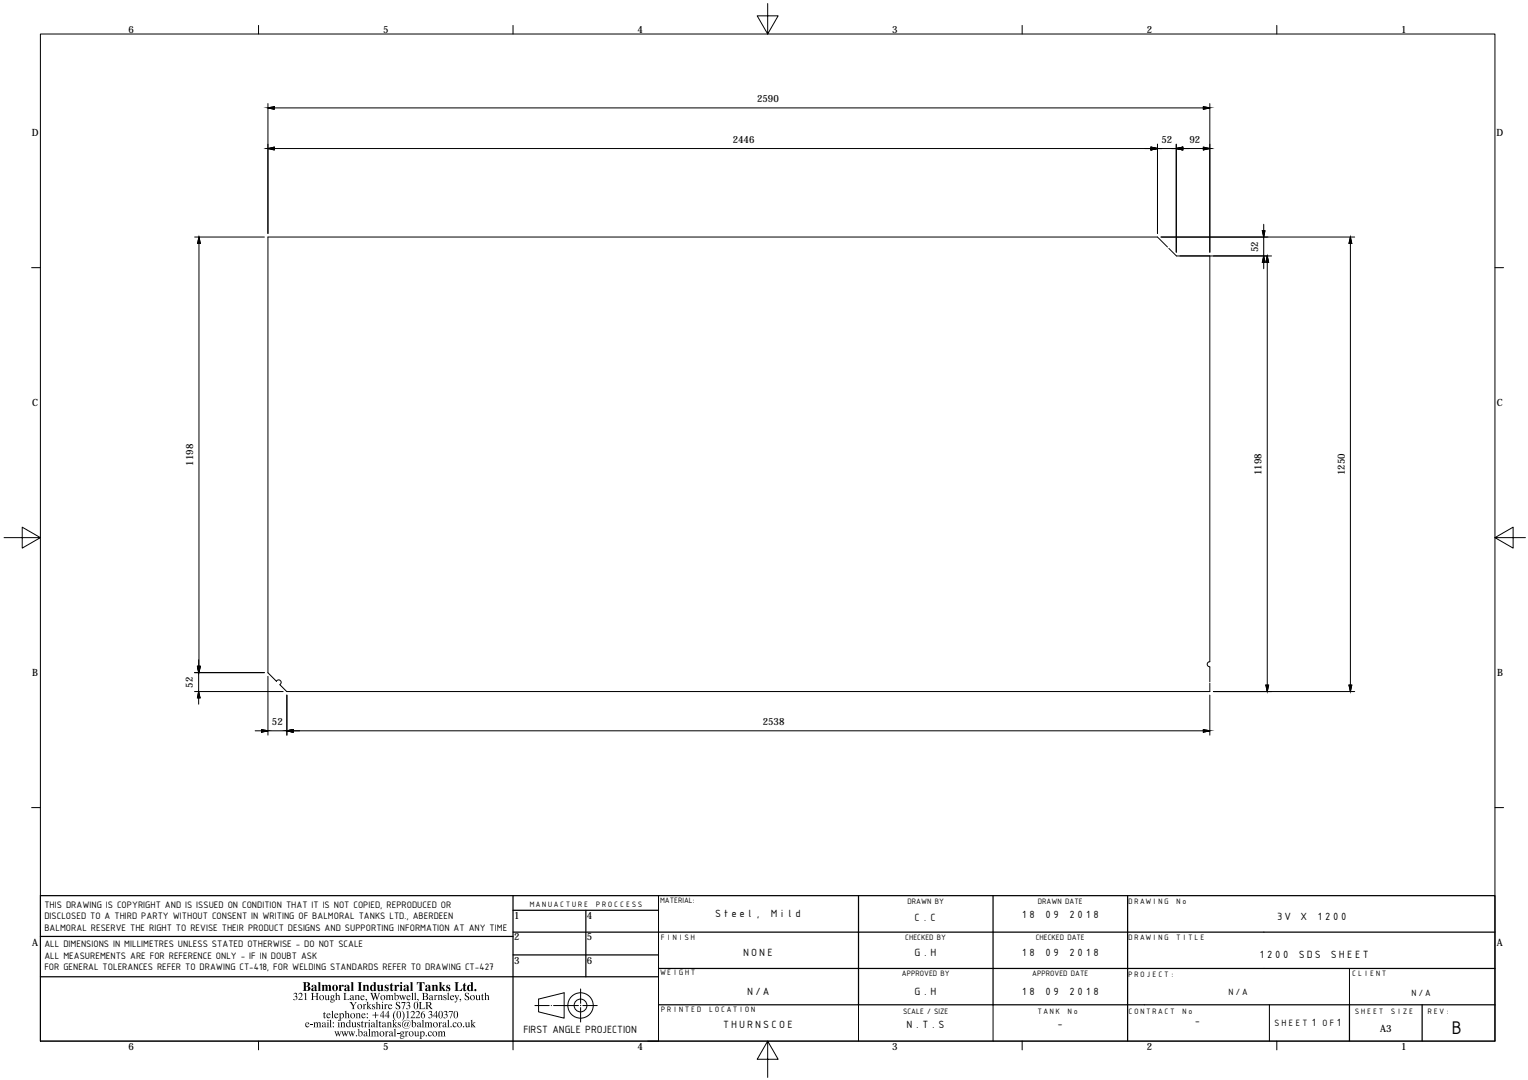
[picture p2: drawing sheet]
<svg xmlns="http://www.w3.org/2000/svg" width="420mm" height="297mm" viewBox="0 0 420 297" stroke-linecap="round" stroke-linejoin="round" font-family="sans-serif">
<!-- layer: Balmoral Visible (ISO) -->
<path d="M321 67.9l-2.7-2.7h-244.6v119.8l2.3 2.4a.7 .7 0 0 1 1.1-.2 .7 .7 0 0 1-.2 1.1M321.4 68.3l2.1 2.1h9.2v111.6M332.6 182a.7 .7 0 0 0-.7 .7 .7 .7 0 0 0 .7 .7l.1 4.1M332.7 187.9v2.3h-253.9l-1.8-1.9" fill="none" stroke="#000" stroke-width=".27"/>
<!-- layer: Balmoral Border (ISO) -->
<g fill="none" stroke="#000" stroke-width=".27">
<path d="M11.1 9.4h400v276.9h-400zM71.1 7v2.4M141.1 7v2.4M211.1 1v8.4l-2.9-5h5.8l-2.9 5M281.1 7v2.4M351.1 7v2.4M8.7 73.6h2.4M411.1 73.6h2.3M1.1 147.9h10l-5-2.9v5.7l5-2.8M411.1 147.9l5 2.8v-5.7l-5 2.9h8.4M8.7 222.1h2.4M411.1 222.1h2.3"/>
<path d="M71.1 286.3v2.5M141.1 286.3v2.5M211.1 286.3l2.9 5h-5.8l2.9-5v10M281.1 286.3v2.5M351.1 286.3v2.5"/>
</g>
<!-- layer: Balmoral Title (ISO) -->
<path d="M11.1 246.3v40h400M181.1 246.3v40h-3M236.1 276.4v9.9M273.1 276.4v9.9M349.1 276.4v9.9M371.1 266.4v10" fill="none" stroke="#000" stroke-width=".27"/>
<g fill="none" stroke="#000" stroke-width=".34">
<path d="M11.1 246.3h400v40M11.1 257.6h130M141.1 250.4h40M141.1 256.4h270M141.1 246.3v40M161.1 250.4v18.2M236.1 246.3v30.1M273.1 246.3v30.1M310.1 246.3v40M11.1 268.6h170M141.1 262.6h40M181.1 276.4h230"/>
<path d="M181.1 266.4h230M371.1 276.4v9.9M391 276.4v9.9"/>
</g>
<!-- layer: X TITLE_FRAME -->
<g fill="none" stroke="#000" stroke-width=".27">
<path d="M147.1 276.6h3.9M148.1 274.8l7-1.7v6.9l-7-1.7zM151.6 276.6h.1M152.2 276.6h6.9M159.6 276.6h.1M159.7 272v4M159.7 276.5v.1M159.7 277.1v4M160.2 276.6h4"/>
<circle cx="159.6" cy="276.5" r="3.5"/>
<circle cx="159.6" cy="276.5" r="1.76"/>
</g>
<!-- layer: 0 -->
<g fill="#000">
<path d="M80.8 273.3l.6-.2 .3 .2-.3 .6 .3 .2 .1 .5-.6 .5h-.4l-.2-.3 .5 .2 .4-.1v-.6l-.5-.2 .4-.3 .1-.3-.5-.2-.3 .3zM82.2 273.3l.6-.2 .3 .2-.1 .7-.7 .8h.8l.2-.2-.2 .4h-1.1l.9-1.1v-.4l-.3-.2-.6 .3zM83.5 273.4l.7-.3v1.8l.3 .1h-.9l.3-.1v-1.6zM85.5 273.1h.9l-.3 .2v.7h1v-.7l-.3-.2h.8l-.3 .2v1.5l.3 .2h-.8l.3-.1v-.8h-1v.8l.3 .1h-.9l.3-.2v-1.5zM87.4 270.1h.7v2.3l.1 .1h-.8l.2-.1v-2.1zM88.4 270.9h.7v.2l.2-.2h.5a.25 .25 0 0 0 .3 .2 .25 .25 0 0 0 .2-.2l.6 .1 .1 1.4 .2 .1h-.9l.2-.1v-1a.22 .22 0 0 0-.2-.3 .22 .22 0 0 0-.2 .2v1.1l.1 .1h-.8l.1-.1-.1-1.3-.3 .2 .2 1.2h-.9l.2-.1v-1.3zM89.2 278.3l.1 .4h.3l-.3 .1v1h.3l-.3 .3-.3-.1v-1.2h-.2zM89.3 273.8l.4-.1v1.1l.4 .1 .1-.1v-.9l-.2-.1 .5-.1v1.2l.2 .1h-1.2v-1.1zM92.2 273.1l.4-.1v.9l.3-.2 .5 .2v1.1h.2h-.7l.2-.1-.1-1-.4 .1v.9l.2 .1h-.6h.1v-1.8zM93.1 270.9h.7v.3l.4-.4 .3 .2a.29 .29 0 0 1-.2 .4 .29 .29 0 0 1-.3-.2l-.2 1 .2 .3h-.9l.2-.1zM94.4 273.1h.9l-.3 .2v1.5l.8 .1 .4-.4-.2 .5h-1.6l.3-.2v-1.5zM96.1 275.6h.9l-.3 .2 .6 .7 .4-.7-.2-.2h.6l-.8 1v.8l.3 .1h-.9l.3-.1v-.7z"/>
<path d="M96.4 270.1h.7v2.3l.2 .1h-.9l.2-.1v-2.1zM97.6 273.8h1.1l.1 1.2h.1h-.6l.2-.1v-.9l-.1-.1-.4 .1v.9l.2 .1h-.6h.1v-1.1zM98.4 270.1h1.1l-.3 .2v2l.4 .2h-1.2l.3-.2v-2zM99.8 270.9h.6v.2l.4-.3 .4 .1 .3 1.6h-.8l.2-.2v-.9a.24 .24 0 0 0-.2-.3 .24 .24 0 0 0-.3 .2v1.1l.2 .1h-.8l.1-.1v-1.3zM99.8 276.3l.4-.1v.2l.5-.2v.2l-.5 .1v.9l.2 .1h-.6l.2-.1v-1zM100.6 274.7l.3 .1v.3l-.3 .4 .2-.3-.3-.2zM100.8 275.6l.4-.1v1.3l.5-.4-.2-.2h.6l-.7 .5 .8 .8h-.6l.1-.1-.4-.5-.1 .5 .2 .1h-.6h.2v-1.8zM102.3 276.3l.8-.1v.4l-.2-.3a.23 .23 0 0 0-.4 0 .23 .23 0 0 0 .2 .4l.4 .3 .1 .2-.2 .3-.7 .1v-.5l.3 .4a.24 .24 0 0 0 .4-.1 .24 .24 0 0 0-.2-.4l-.5-.3zM101.8 273.1h.7l-.2 .2 .5 1.2 .3-.9-.4-.5h.8l-.2 .3 .4 1.1 .5-1.1-.2-.3h.5l-.8 2-.5-1.2-.5 1.2-.7-1.8zM103.1 278.3h.2v.8h.8v.2h-.8v.7h-.2v-.7h-.7v-.2h.7zM103.3 275.6l.5-.1v.9l.3-.2 .4 .1v1.1l.2 .1h-.6h.2l-.1-1.1-.4 .1v1h.1h-.6l.2-.1v-1.6zM103.6 270.9h.7l.2 1.5 .3-.2v-1.1l-.2-.2h.7v1.4l.2 .2-.7 .1v-.3l-.4 .3-.4-.1z"/>
<path d="M105.6 276.3l.5-.1v.2l.2-.2 .3 .1-.5 .3v.8l.2 .1h-.7l.2-.1v-1zM105.8 271.1l.3-.3h.7v.6l-.1-.2a.26 .26 0 0 0-.3-.3 .26 .26 0 0 0-.3 .2 .26 .26 0 0 0 .2 .3l.5 .3 .1 .5-.3 .4h-.8v-.6l.3 .4a.25 .25 0 0 0 .4 0 .25 .25 0 0 0-.1-.4l-.6-.3zM106.1 273.8l.4-.1 .1 .2 .5-.2 .2 .2 .6-.2 .1 1.1 .3 .2h-.7l.2-.1v-.9l-.2-.1-.3 .1v.9l.2 .1h-.6h.1v-1l-.1-.1-.4 .1v.9l.2 .1h-.6h.2v-1.1zM107.7 270.4l.1-.1v.6h.4v.2h-.4v1.2l.5-.1-.5 .4-.5-.2v-1.3h-.1zM108.4 270.9h.6v.3l.4-.4 .3 .2a.28 .28 0 0 1-.1 .4 .28 .28 0 0 1-.4-.2l-.1 .2v1l.2 .1h-.9l.2-.2v-1.2zM108.9 275.8l.3-.3h.7l.1 .6-.4-.4-.5 .1v.3l.9 .7v.5l-.2 .2-.9 .1-.1-.7 .5 .6 .5-.3-.1-.3-.8-.6zM110.5 275.6h1l-.6 2h-.2l.6-1.8h-.8l-.2 .3zM109.7 273.7h.6l-.2 .2 .3 .8 .3-.6-.3-.4h.6l-.2 .2 .3 .8 .3-.7-.1-.3h.3l-.5 1.4-.4-.9-.4 .9zM110.5 277.9l.7 1.1v.9l-.7 .9 .4-.8 .1-1zM111.8 275.8l.7-.3 .2 .3-.2 .6 .3 .2v.6l-.6 .4h-.3l-.2-.3 .6 .2 .3-.3-.1-.5-.5-.1 .4-.3 .1-.3-.5-.2-.3 .3zM113.1 273.1l.5-.1v1.9l.1 .1h-.6l.2-.1v-1.7zM112.7 270.1h.7v2.3l.2 .1h-.9l.2-.1v-2.1z"/>
<path d="M113.9 273.1l.4-.1v2h.2h-.7l.3-.1v-1.7zM114.8 274.7l.3 .1v.3l-.4 .4 .3-.3-.3-.2zM115.1 275.6h.9l-.3 .2v1.5l.8 .1 .4-.4-.2 .5h-1.6l.3-.1v-1.6zM114.6 270.1h2.1v.7l-.4-.5h-.3v2l.3 .2h-1.3l.4-.2v-2h-.5l-.3 .5zM117.9 278.3l.3-.3 .6 .3-.3 .5 .4 .3v.5l-.6 .5-.6-.2 .8 .1 .2-.3-.1-.5-.5-.1 .4-.3 .1-.3-.5-.2-.3 .2zM118.7 270.9h.7v.2l.4-.3 .4 .2 .3 1.5h-.9l.2-.1-.1-1.3-.3 .1v1.2l.2 .1h-.9l.2-.2v-1.2zM119.3 273.8l.4-.1 .1 .2 .2-.2 .2 .1v.2l-.5 .1 .1 .9h.2h-.7l.2-.1v-.9zM120.4 273.8l.4-.1v.2l.6-.2 .2 .4v.9h.2h-.7l.2-.1-.1-1-.4 .1v.9l.2 .1h-.6h.1v-1.1zM120.7 270.1h.7v1.6l.5-.6-.2-.2h.7l-.6 .5 .8 1.1h-.9l.1-.2-.3-.5-.1 .6 .2 .1h-.9l.2-.1v-2.1zM122 273.8l.7-.1v.4l-.1-.2a.24 .24 0 0 0-.4-.1 .24 .24 0 0 0 .1 .4l.4 .2 .1 .5-.2 .2h-.7v-.5l.2 .4a.26 .26 0 0 0 .5-.1 .26 .26 0 0 0-.2-.4l-.4-.2zM122.1 278.2l.6-.2 .3 .3-.3 .5 .3 .2 .1 .6-.6 .5-.5-.1-.1-.2 .8 .2 .1-.2v-.5l-.5-.2 .4-.4v-.3l-.4-.1-.3 .2zM122.7 271.1l.4-.3h.7v.6l-.2-.2a.26 .26 0 0 0-.3-.3 .26 .26 0 0 0-.2 .2 .26 .26 0 0 0 .1 .3l.6 .4v.4l-.3 .4h-.8v-.6l.3 .4a.27 .27 0 0 0 .5 0 .27 .27 0 0 0-.2-.4l-.6-.4z"/>
<path d="M123 273.1l.4-.1v1.9l.2 .1h-.6h.1v-1.8zM123.5 278.1h1.1l-.7 2h-.1l.5-1.8h-.7l-.3 .3zM124.9 273.7h.6l-.1 .3 .3 .7 .3-.8-.2-.2h.5l-.9 1.9a.21 .21 0 0 1-.2 .2 .21 .21 0 0 1-.1-.3h.3l.2-.4zM125 270.1h1.2l-.4 .3 .1 2 .8-.1 .4-.6-.1 .8h-2l.3-.2v-1.9zM126.5 274.7l.3 .1v.3l-.4 .4 .3-.3-.3-.2zM127.9 273.2l1-.1 .1 .5-.4-.4-.5 .1v.3l.9 .7v.5l-.3 .3h-.8l-.2-.7 .5 .6 .5-.2v-.4l-.8-.5zM127.7 270.4l.2-.1v.6h.3v.2h-.3v1.2l.4-.1-.5 .4-.4-.2v-1.3h-.2zM130.7 273.8l.5-.1v1l.3 .2 .2-.1v-.9l-.2-.1 .5-.1v1.2l.1 .1h-1.1l-.1-1.1zM132.6 273.3l.1 .4h.3l-.3 .1v1.1l.3-.1-.1 .2a.26 .26 0 0 1-.3 .1 .26 .26 0 0 1-.1-.3v-1h-.2zM133.2 273.1l.4-.1v.9l.4-.2 .4 .2v1.1h.2h-.6l.2-.1-.2-1-.4 .1v.9l.2 .1h-.6h.2v-1.8zM85.3 281.7h.7v.2h-.7zM86.2 281.3l.4-.2v.3l.6-.2a.23 .23 0 0 0 .3 .2 .23 .23 0 0 0 .2-.2l.4 .1 .1 1.1 .2 .1h-.7l.2-.1-.1-1.1-.4 .2v.9l.2 .1h-.7l.2-.1-.1-1.1-.4 .2v.9l.2 .1h-.6l.2-.1v-1z"/>
<path d="M90.6 280.6l.4-.1v1.9l.2 .1h-.6l.2-.1v-1.7zM91.1 278.1l.4-.1v1.9l.3 .1h-.7l.2-.1v-1.7zM92 283.7h.5l-.1 .3 .3 .6 .2-.5-.3-.4h.6l-.1 .1 .3 .8 .3-.7-.2-.2h.4l-.6 1.4-.3-.9-.4 .9zM93.6 281.3l.4-.2v.3l.3-.2h.4l.1 1.2 .2 .1h-.7l.2-.1v-1.1l-.5 .1v1l.2 .1h-.6l.2-.1v-1zM93.8 283.7h.6l-.2 .2 .3 .7 .3-.5-.3-.4h.6l-.1 .2 .3 .7 .2-.6-.1-.3h.4l-.6 1.4-.4-.9-.3 .9zM94.8 278.1l.4-.1v.9l.3-.2 .4 .1 .1 1.1 .2 .1h-.7l.2-.1-.1-1.1-.4 .1v1.1h.2h-.6l.2-.1v-1.6zM95.7 283.7h.5l-.1 .1 .3 .8 .3-.5-.3-.4h.6l-.2 .1 .3 .8 .3-.7-.1-.2h.4l-.6 1.4-.4-.9-.4 .9zM97.8 278.8l1.1-.1 .3 1.3h-.6l.2-.1v-.7a.3 .3 0 0 0-.2-.4 .3 .3 0 0 0-.4 .2v.8l.2 .2h-.6l.2-.2v-.8zM96.6 281.2h.4v1l.3 .2 .3-.2v-.8l-.2-.2h.4v1.1l.2 .1-1 .1-.2-1.2zM98.3 281.3l.6-.2 .1 .5-.2-.3a.23 .23 0 0 0-.4 0 .23 .23 0 0 0 .2 .3l.4 .3 .1 .4-.4 .3-.5-.1v-.4l.3 .4 .4-.1v-.2l-.6-.4zM99.6 280.8l.1 .4h.3l-.3 .1v1.1l.3-.1-.3 .3-.3-.2v-1.1h-.2zM100.1 281.3l.5-.2v.3l.2-.2 .3 .1-.5 .2v.9l.2 .1h-.7l.2-.1v-1z"/>
<path d="M101.3 283.1l.4-.1v1.9l.2 .1h-.6l.2-.2v-1.5zM102 283.8l.5-.2v.3l.5-.2a.31 .31 0 0 0 .3 .2 .31 .31 0 0 0 .3-.2l.4 .1v1.1l.2 .1h-.6l.2-.1-.1-1.1-.5 .2v.8l.2 .2h-.6l.2-.1-.1-1.1-.4 .2v.9l.2 .1h-.7l.2-.1v-1zM103.3 280.6l.5-.1v1.9l.1 .1h-.6l.2-.1v-1.7zM104.5 280.8v.4h.3l-.3 .1v1.1l.4-.1-.3 .3-.3-.2v-1.1h-.2zM105.8 283.8l.5-.2v.3l.5-.2-.1 .2-.4 .1v.9l.2 .1h-.7l.3-.1v-1zM106.4 281.3l.4-.2v.3l.3-.2h.4l.1 1.2 .2 .1h-.7l.2-.1-.1-1.1-.4 .1v1l.2 .1h-.6l.2-.1v-1zM107.9 280.6l.4-.1v1.3l.5-.5-.2-.1h.6l-.6 .5 .7 .8h-.7l.2-.1-.4-.5-.1 .4 .2 .2h-.6l.2-.1v-1.6zM108.3 283.1l.4-.1v1.9l.2 .1h-.6l.2-.1v-1.7zM108.6 278h.3l-.5 .6-.1 1.1 .5 1.1-.5-.6-.3-.7 .1-.7zM109.1 284.2h.7v.2h-.7zM109.5 281.2l.6-.1 .1 .5-.2-.3a.23 .23 0 0 0-.4 0 .23 .23 0 0 0 .1 .3l.5 .3 .1 .4-.4 .3-.5-.1v-.4l.3 .4 .3-.1v-.2l-.6-.6zM111.3 283.8l1-.1-.1 .2-.4 .1v.9l.2 .1h-.7l.2-.1v-1z"/>
<path d="M111.6 278.4l.7-.4v1.9l.3 .1h-1l.4-.2v-1.5zM113.1 278.2l.6-.2 .3 .3-.2 .8-.6 .7h.6l.3-.2-.1 .4h-1.1l.9-1.2-.2-.5-.7 .3zM114.4 278.2l.3-.2 .6 .2v.8l-.8 .8h.7l.3-.2-.1 .4h-1.1l.9-1.2-.3-.5-.6 .3zM113.8 283.7h.5v1l.4 .2 .2-.2v-.8l-.2-.2h.4v1l.2 .2-1.1 .1-.1-1.2zM116 280.6l.4-.1v1.9l.2 .1h-.6l.2-.1v-1.7zM116.7 281.3l.5-.2v.3l.5-.2a.31 .31 0 0 0 .3 .2 .31 .31 0 0 0 .3-.2l.4 .1v1.1l.2 .1h-.6l.2-.1-.1-1.1-.4 .2v.9l.2 .1h-.7l.2-.1-.1-1.1-.4 .2v.9l.2 .1h-.7l.2-.1v-1zM117.9 283.8l.6-.2 .2 .2v.3l-.2-.1a.35 .35 0 0 0-.6-.2 .35 .35 0 0 0 0 .6l.3 .4 .6-.2-.4 .4h-.5l-.2-.4zM120.4 283.8l.4-.2v.3l.5-.2a.31 .31 0 0 0 .3 .2 .31 .31 0 0 0 .3-.2l.5 .2v1l.1 .1h-.6l.2-.1-.1-1.1-.4 .2v.9l.2 .1h-.7l.2-.1v-1.1l-.5 .2v.9l.2 .1h-.6l.2-.1v-1zM120.5 281.3l.5-.2v.3l.5-.2v.2l-.5 .1v.8l.3 .2h-.8l.2-.1v-1zM123 280.6l.4-.1v1.9l.2 .1h-.6l.2-.1v-1.7zM124.6 281.4l.4-.3 .5 .2-.2 .3-.1-.3h-.3l-.2 .3 .2 .7 .7-.2-.2 .3-.5 .2-.3-.3zM127.9 281.2h.4v.8a.3 .3 0 0 0 .2 .4 .3 .3 0 0 0 .3-.2v-.9l-.2-.1h.5v1.1l.2 .1-.5 .2v-.2l-.3 .2-.4-.2-.1-1.1z"/>
<path d="M129.4 280.6l.5-.1v1.3l.4-.5-.2-.1h.6l-.6 .5 .7 .8h-.7l.2-.1-.4-.5v.5l.1 .1h-.6l.2-.1v-1.7z"/>
<path d="M83.2 270.1h1.5l.5 .3-.1 .6-.5 .2 .7 .4-.1 .7-.4 .2h-1.6l.3-.2v-1.9zM84.1 271.3v1.1h.4l.2-.2v-.7zM84.1 270.3v.9h.3l.2-.7z"/>
<path d="M86.3 271.7l-.1 .2a.25 .25 0 0 0-.1 .4 .25 .25 0 0 0 .4-.1v-.5zM85.7 271.1l.5-.3 .8 .3v1.2l.2 .1-.2 .2h-.4l-.1-.2-.5 .2-.4-.2 .1-.5 .8-.4v-.5a.28 .28 0 0 0-.5 0 .28 .28 0 0 0 .1 .4l-.1 .1a.26 .26 0 0 1-.3 0 .26 .26 0 0 1 0-.4z"/>
<path d="M88.2 273.9v.9l.4 .2 .2-.3v-.6l-.3-.3zM87.8 274.4a.68 .68 0 0 1 1.3 0 .68 .68 0 0 1-1.3 0z"/>
<path d="M89.9 278.8l.7-.1 .2 .2 .1 .3h-.9l.3 .6 .6-.2-.3 .4-.4 .1-.4-.3zM90.1 278.9l-.1 .2h.6l-.2-.3z"/>
<path d="M91 275.2v.2l.4 .2 .5-.3-.2-.2zM90.9 273.9l.4-.2 .7 .1-.2 .1 .1 .4-.2 .3-.6 .1 .1 .2 .8 .2-.2 .5h-1l.3-1zM91.2 273.9v.5l.3 .2 .1-.7-.1-.1z"/>
<path d="M91.3 271.7a.85 .85 0 0 1 1.7 0 .85 .85 0 0 1-1.7 0zM92 271l-.1 1.2 .3 .3 .2-.2v-1.1z"/>
<path d="M92.1 278.8h.8l.1 .4h-.9l.3 .6 .7-.2-.2 .4-.6 .1-.3-.3-.1-.7zM92.2 278.9l-.1 .2h.6l-.1-.3z"/>
<path d="M93.7 279v.8l.3 .2 .3-.3v-.6l-.2-.3zM93.2 278.8l1-.1 .4 .4v.5l-.3 .4h-.6v.6l.2 .1h-.7l.2-.1v-1.7z"/>
<path d="M95.3 271.7l-.1 .3a.23 .23 0 0 0 0 .4 .23 .23 0 0 0 .4-.2v-.5zM94.8 271.1l.4-.3 .7 .1 .2 .3v1.2h.2l-.5 .2-.2-.2-.6 .2-.2-.1-.2-.4 1-.6v-.4a.25 .25 0 0 0-.4-.1 .25 .25 0 0 0 0 .4 .28 .28 0 0 1-.4 .1 .28 .28 0 0 1 0-.4z"/>
<path d="M96.7 278.8l-.1 .7 .2 .5h.3l.2-.2v-.7l-.1-.3zM96.3 279.4a.7 .7 0 0 1 1.4 0 .7 .7 0 0 1-1.4 0z"/>
<path d="M96.6 274.4l-.1 .1a.25 .25 0 0 0 .1 .4 .25 .25 0 0 0 .4-.1v-.5zM96.3 273.9l.3-.2 .6 .2 .1 1.1h-1v-.5l.5-.3a.25 .25 0 0 0 .2-.2 .25 .25 0 0 0-.3-.2 .25 .25 0 0 0-.2 .2l-.2 .1z"/>
<path d="M98.6 276.4v.9l.2 .2h.4v-1.1l-.2-.1zM98.2 276.9a.7 .7 0 0 1 1.4 0 .7 .7 0 0 1-1.4 0z"/>
<path d="M99.3 273.9l.6-.2 .3 .2v.3h-.9l.4 .7 .6-.3-.3 .4-.5 .1-.3-.3zM99.4 273.9l-.1 .3h.6l-.1-.4z"/>
<path d="M99.7 278.7h.5l.3 .3v.2h-.9l.3 .6 .7-.2-.4 .4h-.5l-.3-.3v-.5zM99.7 278.8l-.1 .3h.6l-.2-.3z"/>
<path d="M100.9 278.8a.18 .18 0 0 1 .3 0 .18 .18 0 0 1-.3 0zM100.9 279.9a.17 .17 0 0 1 .3 0 .17 .17 0 0 1-.3 0z"/>
<path d="M102.6 270.1h.7v2.1l.2 .3-.7 .1v-.2l-.5 .2-.5-.4 .1-1.1 .4-.3 .5 .3v-.8zM102.3 271.2v.9a.26 .26 0 0 0 .2 .3 .26 .26 0 0 0 .3-.2v-1z"/>
<path d="M104.9 276.3l.4-.1v1.2l.2 .1h-.7l.2-.1v-1zM105 275.7a.15 .15 0 0 1 .3 0 .15 .15 0 0 1-.3 0z"/>
<path d="M105.1 273.8l-.2 .8 .2 .4h.3l.2-.2v-.6l-.2-.4zM104.6 274.4a.7 .7 0 0 1 1.4 0 .7 .7 0 0 1-1.4 0z"/>
<path d="M106.8 276.5l.3-.3h.5l.2 .5h-.9v.2l.4 .5 .5-.4-.1 .4-.7 .1-.3-.5zM107.1 276.3l-.2 .3h.6l-.1-.3z"/>
<path d="M108.8 273.9l-.1 .9 .4 .2 .3-.3v-.5l-.3-.3zM108.3 273.1l.4-.1v.9l.3-.2 .6 .2 .1 .7-.4 .4h-.8v-1.7z"/>
<path d="M109.2 278.2l.6-.2 .5 .6-.1 1-.4 .5-.5-.1-.2-.5zM109.5 278.1l-.2 .4v1.1l.2 .4h.3l.2-1.4-.1-.4z"/>
<path d="M109.9 270.9h.6v1.4l.2 .2h-.8l.2-.3zM110 270.4a.3 .3 0 0 1 .6 0 .3 .3 0 0 1-.6 0z"/>
<path d="M111.6 271.7l-.1 .3a.23 .23 0 0 0 0 .4 .23 .23 0 0 0 .4-.2v-.5zM111.1 271.1l.4-.3 .8 .3 .1 1.3 .1 .1-.3 .1-.3-.2-.6 .2-.4-.3 .2-.4 .8-.4-.1-.5a.25 .25 0 0 0-.4 0 .25 .25 0 0 0 .1 .4 .28 .28 0 0 1-.4 .1 .28 .28 0 0 1 0-.4z"/>
<path d="M111.9 273.9l.6-.2 .4 .3v.2h-.9l.3 .7 .7-.3-.5 .5h-.3l-.4-.4zM112.1 273.9l-.1 .3 .6-.1-.2-.3z"/>
<path d="M114 275.7l.7-.1 .2 .5v1l-.4 .5-.4-.1-.3-.4v-.9zM114.2 275.7l-.1 1.5 .4 .3 .2-.3v-1.3l-.2-.3z"/>
<path d="M116.6 273.2v.7h.7v-.6zM116.6 274.1v.8l.7-.1v-.6zM116 273.1h1.2l.4 .2v.5l-.3 .2 .4 .3-.1 .6-1.6 .1 .3-.1v-1.6z"/>
<path d="M115.9 278.5l.9-.5-.5 .3-.3 .5h.6l.3 .3v.6l-.4 .4-.5-.1-.2-.3-.1-.7zM116 279v.8l.4 .2 .2-.4v-.5l-.2-.2z"/>
<path d="M117.6 275.7l-.1 .8 .7-.1v-.6zM116.9 275.6l1.6 .1 .1 .6-.5 .3 .9 .9h-.5l-.7-.9-.3 .1v.6l.3 .2h-.9l.3-.1v-1.6z"/>
<path d="M117.5 271.8l-.1 .4 .3 .2 .1-.7zM117 271.1l.4-.3 .8 .2 .1 1.4 .2 .1-.3 .1-.4-.2-.4 .2-.5-.1v-.5l.9-.5-.1-.5-.4 .1a.26 .26 0 0 1 0 .4 .26 .26 0 0 1-.4-.1 .26 .26 0 0 1 .1-.3z"/>
<path d="M118.3 274.4v.1a.25 .25 0 0 0 0 .4 .25 .25 0 0 0 .4-.1v-.5zM118 273.9l.4-.2 .5 .2 .1 1h.2l-.2 .2-.3-.2-.7 .1v-.5l.7-.3v-.3l-.3-.1-.2 .4z"/>
<path d="M120.7 278.3l.6-.3 .4 .5v1.1l-.4 .5-.5-.1-.2-.4zM121 278.1l-.2 1.6 .2 .3h.3l.2-1.6-.2-.3z"/>
<path d="M124.9 278.3l.6-.3 .4 .5v1l-.3 .5-.4 .1-.4-.4-.1-1zM125.2 278.1l-.2 1.4 .1 .4 .3 .1 .3-.4v-1.1l-.2-.4z"/>
<path d="M124 273.8l.6-.1 .3 .4v.1h-.9v.4l.3 .3 .6-.3-.4 .5h-.4l-.3-.3v-.6zM124.1 273.8l-.1 .4h.6l-.1-.4z"/>
<path d="M129.3 270.1h.7v2.2l.2 .2-.7 .1v-.2l-.5 .2-.5-.5 .1-1 .4-.3 .5 .3v-.7zM129.1 271.1l-.1 1.1 .3 .2 .2-.2v-.9z"/>
<path d="M129.7 273.8l-.1 .9 .2 .3h.3l.2-.3-.1-.7-.2-.2zM129.3 274.4a.69 .69 0 0 1 1.3 0 .69 .69 0 0 1-1.3 0z"/>
<path d="M84 281.4l.5-.3 .5 .3 .1 .3h-1l.3 .6 .7-.2-.3 .4-.7-.1-.2-.4zM84.2 281.4l-.1 .2h.7l-.2-.3z"/>
<path d="M88.8 282a.27 .27 0 0 0 .1 .4 .27 .27 0 0 0 .4-.2v-.5zM88.6 281.3h.9v1.1h.3l-.2 .1-.3-.1-.7 .1v-.5l.7-.3-.1-.4h-.3l-.1 .3-.2-.1z"/>
<path d="M89.8 281.3l.5-.2v1.3l.2 .1h-.7l.3-.1v-1zM90 280.6a.16 .16 0 0 1 .3 0 .16 .16 0 0 1-.3 0z"/>
<path d="M91.5 281.3a.17 .17 0 0 1 .3 0 .17 .17 0 0 1-.3 0zM91.5 282.4a.2 .2 0 0 1 .4 0 .2 .2 0 0 1-.4 0z"/>
<path d="M92.9 281.3l.4-.2v1.3l.1 .1h-.6l.2-.1v-1zM93 280.6a.16 .16 0 0 1 .3 0 .16 .16 0 0 1-.3 0z"/>
<path d="M95.6 281.3l-.2 .8 .5 .3 .2-.1v-.8l-.3-.3zM95.9 280.6l.4-.1v1.8l.2 .1-.4 .2v-.2l-.7 .1-.3-.5 .3-.7 .4-.2 .3 .2v-.5z"/>
<path d="M98.8 283.9v.8l.4 .2 .3-.2v-.6l-.3-.3zM98.4 283.1l.4-.1v.8l.5-.2 .4 .3v.6l-.4 .5-.7-.1v-1.6z"/>
<path d="M100.3 284.5v.4l.4-.1v-.6zM100 283.9l.4-.3 .5 .2v1l.3 .1-.2 .1-.3-.1-.5 .1-.2-.2 .1-.4 .6-.3v-.3a.25 .25 0 0 0-.3-.1 .25 .25 0 0 0-.1 .4z"/>
<path d="M101.2 281.3l.5-.2v1.3l.1 .1h-.6l.2-.1v-1zM101.4 280.6a.16 .16 0 0 1 .3 0 .16 .16 0 0 1-.3 0z"/>
<path d="M102.3 281.9l.1 .5 .4-.1v-.6zM102.1 281.3l.7-.1 .2 1.2h.2l-1 .1-.2-.4 .8-.4v-.4h-.4l-.2 .3z"/>
<path d="M104.8 283.8l-.1 .8 .2 .3h.3l.2-.8-.2-.3zM104.3 284.4a.71 .71 0 0 1 1.4 0 .71 .71 0 0 1-1.4 0z"/>
<path d="M105.3 278l.2 1.4h.2v.1h-.2v.5h-.2v-.5h-.8zM105.3 278.3l-.7 1.1h.7z"/>
<path d="M105.4 281.9l-.1 .4 .4 .1 .1-.7zM105.1 281.3l.8-.1 .1 1.1 .3 .1-.2 .1-.3-.1-.6 .1-.1-.5 .7-.3v-.2a.27 .27 0 0 0-.3-.3 .27 .27 0 0 0-.2 .4z"/>
<path d="M106.7 278l.2 1.4h.2v.1h-.2v.5h-.3v-.5h-.7v-.2zM106.6 278.3l-.6 1.1h.6z"/>
<path d="M107.3 284.4v.5l.4-.1v-.6zM107 283.8l.5-.2 .4 .2 .2 1.2-1.1-.1v-.3l.6-.4a.25 .25 0 0 0 0-.4 .25 .25 0 0 0-.4 .1l-.1 .2z"/>
<path d="M110.2 285.1l-.1 .3 .6 .1a.28 .28 0 0 0 .4-.3 .28 .28 0 0 0-.5-.1zM110.2 283.8l.3-.2 .7 .2-.2 .1v.5l-.7 .3 .9 .3-.1 .4-.3 .2-.6 .1-.2-.2 .3-.9-.3-.4zM110.4 283.8l-.1 .6 .4 .1 .1-.5-.2-.3z"/>
<path d="M110.8 280.9l.9-.4 .9 .3 .3 .4v.5l-.4 .6-.3 .1-.3-.3-.5 .3-.3-.4 .1-.5 .4-.4 .4 .1 .1 .2 .1-.3h.2l-.2 1.2 .5-.4v-.8l-.6-.5h-.6l-.5 .3-.3 .6v.6l.7 .7 1.3-.2-.7 .3-1-.2-.5-.6v-.6zM111.7 281.2l-.3 .7 .1 .4 .2-.1 .3-.5v-.4z"/>
<path d="M112.8 283.8l-.1 .8 .2 .3h.4l.2-.3-.1-.5-.2-.3zM112.4 284.4a.71 .71 0 0 1 1.4 0 .71 .71 0 0 1-1.4 0z"/>
<path d="M113.6 281.3l-.1 1 .5 .1 .2-.3-.1-.5zM113.1 280.6l.4-.1v.8l.3-.2 .5 .2 .1 .6-.3 .6-.8-.1v-1.7z"/>
<path d="M114.9 282v.1a.26 .26 0 0 0 .2 .3 .26 .26 0 0 0 .3-.2v-.5zM114.8 281.3l.7-.1 .1 .1 .2 1.2-1.1-.1v-.3l.7-.4v-.4h-.4l-.1 .3h-.2z"/>
<path d="M115.9 283.9l-.1 .9 .5 .1 .2-.3v-.6l-.2-.2zM115.4 283.8l.4-.2v.3l.5-.3 .4 .3v.9l-.3 .2-.6-.1v.7l.2 .1h-.6l.2-.2v-1.6z"/>
<path d="M119.3 283.8l-.1 .8 .2 .3h.3l.2-.3v-.5l-.3-.4zM118.9 284.4a.7 .7 0 0 1 1.3 0 .7 .7 0 0 1-1.3 0z"/>
<path d="M119.5 281.3l-.1 .8 .4 .4 .3-.2v-.6l-.2-.4zM119 281.9a.71 .71 0 0 1 1.4 0 .71 .71 0 0 1-1.4 0z"/>
<path d="M120 278l.1 1.4h.3v.1h-.3v.5h-.2v-.5h-.8zM119.9 278.3l-.7 1.1h.7z"/>
<path d="M122 282a.27 .27 0 0 0 .1 .4 .27 .27 0 0 0 .3-.2v-.5zM121.8 281.3h.8l.1 1.1h.2l-.2 .1-.3-.1-.6 .1-.1-.5 .7-.3v-.4h-.4l-.1 .3-.2-.1z"/>
<path d="M126.1 281.3l-.1 .7 .4 .5 .3-.2v-.7l-.2-.3zM125.7 281.9a.7 .7 0 0 1 1.4 0 .7 .7 0 0 1-1.4 0z"/>
<circle cx="130.7" cy="272.3" r=".31"/>
<circle cx="98" cy="284.9" r=".17"/>
<circle cx="117.2" cy="284.9" r=".17"/>
<circle cx="124" cy="282.4" r=".16"/>
<circle cx="127.5" cy="282.4" r=".16"/>
</g>
<!-- layer: Balmoral Dimension (ISO) -->
<g fill="none" stroke="#000" stroke-width=".27">
<path d="M73.7 29.7l1.7-.4v.8zM73.7 28.5v35.7M73.7 29.7h259M318.3 39.7v24.5M323.4 39.7v29.7M330.9 29.3l1.8 .4-1.8 .4zM332.7 28.5v40.9M73.7 40.9l1.7-.4v.7zM73.7 40.9h259M316.5 40.5l1.8 .4-1.8 .3zM323.4 40.9l1.8-.4v.7zM330.9 40.5l1.8 .4-1.8 .3z"/>
<path d="M53.5 65.2h19.2M54.7 65.2l.4 1.8h-.8zM54.7 65.2v119.8M319.2 65.2h53.3M324.5 70.4h25.1M347.1 63.5h.7l-.3 1.7zM347.5 70.4l.3 1.7h-.7zM347.5 61.7v12.2M348.5 70.4l.3 1.7h-.7zM348.5 70.4v119.8M371.3 65.2l.4 1.8h-.8zM371.3 65.2v125"/>
<path d="M53.5 190.2h24.4M53.5 185h19.2M54.3 183.3h.7l-.4 1.7zM54.3 183.3h.8l-.4 1.7zM54.6 190.2l.4 1.7h-.7zM54.6 181.5v12.2M73.7 186v16.2M78.9 191.2v11M332.7 191.2v11M333.6 190.2h38.9M348.1 188.4h.7l-.3 1.8zM370.9 188.4h.8l-.4 1.8z"/>
<path d="M70.2 201h262.5M71.9 200.7l1.8 .3-1.8 .4zM78.9 201l1.7-.3v.7zM330.9 200.7l1.8 .3-1.8 .4z"/>
</g>
<g fill="#000" stroke="#000" stroke-width=".27">
<path d="M54.7 65.2l.4 1.8h-.8zM347.1 63.5h.7l-.3 1.7zM347.5 70.4l.3 1.7h-.7zM348.5 70.4l.3 1.7h-.7zM371.3 65.2l.4 1.8h-.8zM54.3 183.3h.7l-.4 1.7zM54.3 183.3h.8l-.4 1.7zM54.6 190.2l.4 1.7h-.7zM348.1 188.4h.7l-.3 1.8zM370.9 188.4h.8l-.4 1.8z"/>
<path d="M73.7 29.7l1.7-.4v.4zM73.7 29.7l1.7 .4v-.4z"/>
<path d="M330.9 29.3l1.8 .4h-1.8zM330.9 29.7v.4l1.8-.4z"/>
<path d="M73.7 40.9l1.7-.4v.4zM73.7 40.9l1.7 .3v-.3z"/>
<path d="M316.5 40.5l1.8 .4h-1.8zM316.5 40.9v.3l1.8-.3z"/>
<path d="M316.5 40.5l1.8 .4h-1.8zM316.5 40.9v.3l1.8-.3z"/>
<path d="M323.4 40.9l1.8-.4v.4zM323.4 40.9l1.8 .3v-.3z"/>
<path d="M323.4 40.9l1.8-.4v.4zM323.4 40.9l1.8 .3v-.3z"/>
<path d="M330.9 40.5l1.8 .4h-1.8zM330.9 40.9v.3l1.8-.3z"/>
<path d="M71.9 200.7l1.8 .3h-1.8zM71.9 201v.4l1.8-.4z"/>
<path d="M78.9 201l1.7-.3v.3zM78.9 201l1.7 .4v-.4z"/>
<path d="M78.9 201l1.7-.3v.3zM78.9 201l1.7 .4v-.4z"/>
<path d="M330.9 200.7l1.8 .3h-1.8zM330.9 201v.4l1.8-.4z"/>
</g>
<text font-size="5.4" x="398.6" y="284.4">B</text>
<g font-size="3.1">
<text x="196.4" y="252.2">Steel,</text>
<text x="211.8" y="252.2">Mild</text>
<text x="251.1" y="253.2">C.C</text>
<text x="280.5" y="252.3">18</text>
<text x="287.1" y="252.3">09</text>
<text x="293.7" y="252.3">2018</text>
<text x="350.8" y="252.9">3V</text>
<text x="357.4" y="252.9">X</text>
<text x="361.8" y="252.9">1200</text>
<text x="204.1" y="262.8">NONE</text>
<text x="251.2" y="262.8">G.H</text>
<text x="280.5" y="262.8">18</text>
<text x="287.1" y="262.8">09</text>
<text x="293.7" y="262.8">2018</text>
<text x="345.8" y="263.5">1200</text>
<text x="356.8" y="263.5">SDS</text>
<text x="365.6" y="263.5">SHEET</text>
<text x="205.2" y="273.7">N/A</text>
<text x="251.2" y="273.7">G.H</text>
<text x="280.5" y="273.7">18</text>
<text x="287.1" y="273.7">09</text>
<text x="293.7" y="273.7">2018</text>
<text x="328.2" y="281.7">-</text>
<text x="143.9" y="284">FIRST ANGLE PROJECTION</text>
<text x="198.6" y="282.8">THURNSCOE</text>
<text x="249" y="282.8">N.T.S</text>
<text x="290.4" y="282.4">-</text>
<text x="360.1" y="282.1">1</text>
<text x="367" y="282.1">1</text>
</g>
<g font-size="2.8">
<text x="35.3" y="9">6</text>
<text x="105.3" y="9">5</text>
<text x="175.3" y="9">4</text>
<text x="245.3" y="9">3</text>
<text x="315.3" y="9">2</text>
<text x="385.3" y="9">1</text>
<text x="208.2" y="28.1">2590</text>
<text x="8.8" y="37.5">D</text>
<text x="201.5" y="39.3">2446</text>
<text x="319.4" y="39.3">52</text>
<text x="327" y="39.3">92</text>
<text x="411.5" y="37.5">D</text>
<text x="345.9" y="69.3" transform="rotate(-90 345.9 69.3)">52</text>
<text x="8.9" y="111.7">C</text>
<text x="411.6" y="111.7">C</text>
<text x="53.1" y="128.1" transform="rotate(-90 53.1 128.1)">1198</text>
<text x="346.9" y="130.7" transform="rotate(-90 346.9 130.7)">1198</text>
<text x="369.8" y="130.7" transform="rotate(-90 369.8 130.7)">1250</text>
<text x="8.9" y="186">B</text>
<text x="411.7" y="186">B</text>
<text x="53.1" y="189.1" transform="rotate(-90 53.1 189.1)">52</text>
<text x="74.8" y="199.4">52</text>
<text x="209.7" y="199.4">2538</text>
<text x="12.2" y="249.6">THIS DRAWING IS COPYRIGHT AND IS ISSUED ON CONDITION THAT IT IS NOT COPIED, REPRODUCED OR</text>
<text x="12.2" y="252.8">DISCLOSED TO A THIRD PARTY WITHOUT CONSENT IN WRITING OF BALMORAL TANKS LTD., ABERDEEN</text>
<text x="12.2" y="256">BALMORAL RESERVE THE RIGHT TO REVISE THEIR PRODUCT DESIGNS AND SUPPORTING INFORMATION AT ANY TIME</text>
<text x="141.4" y="252.7">1</text>
<text x="161.4" y="252.7">4</text>
<text x="8.9" y="260.2">A</text>
<text x="12.2" y="260.5">ALL DIMENSIONS IN MILLIMETRES UNLESS STATED OTHERWISE - DO NOT SCALE</text>
<text x="12.2" y="263.7">ALL MEASUREMENTS ARE FOR REFERENCE ONLY - IF IN DOUBT ASK</text>
<text x="141.4" y="258.6">2</text>
<text x="161.4" y="258.6">5</text>
<text x="411.6" y="260.2">A</text>
<text x="12.2" y="266.9">FOR GENERAL TOLERANCES REFER TO DRAWING CT-418, FOR WELDING STANDARDS REFER TO DRAWING CT-427</text>
<text x="141.4" y="265">3</text>
<text x="161.4" y="265">6</text>
<text x="379.5" y="283.8">A3</text>
<text x="35.3" y="288.8">6</text>
<text x="105.3" y="288.8">5</text>
<text x="175.3" y="288.8">4</text>
<text x="245.3" y="288.8">3</text>
<text x="315.3" y="288.8">2</text>
<text x="385.3" y="288.8">1</text>
</g>
<g font-size="2.7">
<text x="337.5" y="273.7">N/A</text>
<text x="387.8" y="273.8">N/A</text>
<text x="350.2" y="282.1">SHEET</text>
<text x="363.4" y="282.1">OF</text>
</g>
<g font-size="2.3">
<text x="145.5" y="249.3">MANUACTURE</text>
<text x="163.6" y="249.3">PROCCESS</text>
<text x="181.5" y="248.3">MATERIAL:</text>
<text x="249.5" y="248.6">DRAWN BY</text>
<text x="285.4" y="248.6">DRAWN DATE</text>
<text x="310.1" y="248.6">DRAWING</text>
<text x="323.3" y="248.6">No</text>
<text x="181.5" y="258.5">FINISH</text>
<text x="248.9" y="258.4">CHECKED BY</text>
<text x="284.8" y="258.4">CHECKED DATE</text>
<text x="310" y="258.5">DRAWING</text>
<text x="323.2" y="258.5">TITLE</text>
<text x="181.5" y="268.3">WEIGHT</text>
<text x="248" y="268.4">APPROVED BY</text>
<text x="283.8" y="268.4">APPROVED DATE</text>
<text x="310" y="268.7">PROJECT:</text>
<text x="371.5" y="268.5">CLIENT</text>
<text x="181.5" y="278.3">PRINTED</text>
<text x="194.7" y="278.3">LOCATION</text>
<text x="248.3" y="278.8">SCALE / SIZE</text>
<text x="285.1" y="278.8">TANK</text>
<text x="293.4" y="278.8">No</text>
<text x="310" y="278.8">CONTRACT</text>
<text x="324.9" y="278.8">No</text>
<text x="372.3" y="279">SHEET</text>
<text x="382.2" y="279">SIZE</text>
<text x="392.3" y="279">REV:</text>
</g>
</svg>
